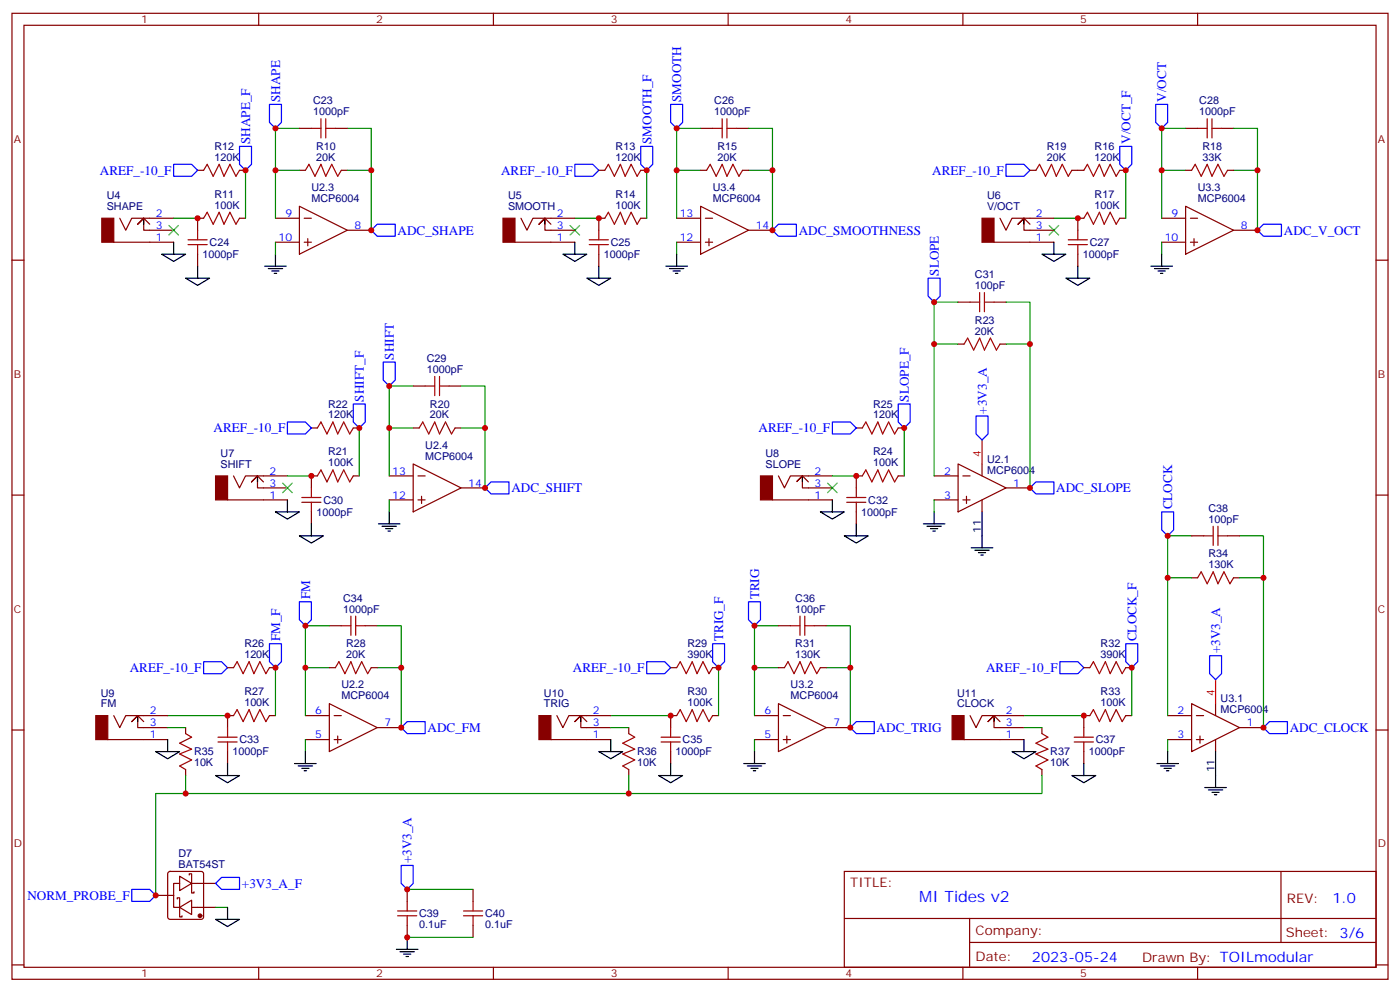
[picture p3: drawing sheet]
<svg xmlns="http://www.w3.org/2000/svg" width="412mm" height="292mm" viewBox="0 0 412 292" stroke-linecap="round" stroke-linejoin="round" font-family="sans-serif">
<g fill="none" stroke="#870000" stroke-width=".35">
<path d="M3.5 3.9h405.4v284.4h-405.4zM7.1 7.4h398.2v277.3h-398.2zM76.2 3.9v3.5M145.3 3.9v3.5M214.5 3.9v3.5M283.6 3.9v3.5M352.8 3.9v3.5M88.2 37.8h3.5M98.8 37.8h3.5M206.4 37.8h3.5M217 37.8h3.5M349.2 37.8h3.6"/>
<path d="M359.8 37.8h3.6M58.2 50.1h1.8M70.6 50.1h1.7M88.2 50.1h1.8M100.5 50.1h1.8M176.4 50.1h1.8M188.7 50.1h1.8M206.4 50.1h1.7M218.7 50.1h1.8M303.4 50.1h1.8M315.7 50.1h3.6M329.8 50.1h1.8"/>
<path d="M349.2 50.1h1.8M361.6 50.1h1.8M3.5 76.6h3.6M33.5 71.3h17.7M35.3 64.2l1.7 3.6 1.8-3.6h12.4M44.1 66l-1.8-1.8-1.7 1.8 1.7-1.8v3.6h8.9M58.2 74.8v3.6M60 64.2h-1.8v3.6M70.6 64.2h1.7M81.1 64.2h7.1M81.1 71.3h7.1M88.2 60.7l14.1 7.1-14.1 7z"/>
<path d="M89.6 64.2h2.1M89.6 71.3h2.1M90.7 70.2v2.2M102.3 67.8h7.1M151.7 71.3h17.6M153.5 64.2l1.7 3.6 1.8-3.6h12.3M162.3 66l-1.8-1.8-1.8 1.8 1.8-1.8v3.6h8.8M176.4 74.8v3.6M178.2 64.2h-1.8v3.6M188.7 64.2h1.8M199.3 64.2h7.1M199.3 71.3h7.1"/>
<path d="M206.4 60.7l14.1 7.1-14.1 7zM207.8 64.2h2.1M207.8 71.3h2.1M208.8 70.2v2.2M220.5 67.8h7M292.8 71.3h17.6M294.6 64.2l1.7 3.6 1.8-3.6h12.3M303.4 66l-1.8-1.8-1.7 1.8 1.7-1.8v3.6h8.8M317.5 74.8v3.6M319.3 64.2h-1.8v3.6M329.8 64.2h1.8M342.2 64.2h7"/>
<path d="M342.2 71.3h7M349.2 60.7l14.2 7.1-14.2 7zM350.7 64.2h2.1M350.7 71.3h2.1M351.7 70.2v2.2M363.4 67.8h7M405.3 76.6h3.6M282.2 88.9h3.6M292.8 88.9h3.5M121.7 113.6h3.5M132.3 113.6h3.5M282.2 101.3h1.8"/>
<path d="M294.6 101.3h1.7M91.7 126h1.8M104.1 126h1.7M121.7 136.6l14.1 7-14.1 7.1zM121.7 126h1.8M134.1 126h1.7M252.2 126h1.8M264.6 126h1.7M282.2 136.6l14.1 7-14.1 7.1zM289.3 136.6v3.5M3.5 145.7h3.6M67 147.1h17.7"/>
<path d="M68.8 140.1l1.8 3.5 1.7-3.5h12.4M77.6 141.9l-1.8-1.8-1.7 1.8 1.7-1.8v3.5h8.9M91.7 150.7v3.5M93.5 140.1h-1.8v3.5M104.1 140.1h1.7M114.7 140.1h7M114.7 147.1h7M123.1 140.1h2.1M123.1 147.1h2.1M124.2 146.1v2.1M135.8 143.6h7.1M227.5 147.1h17.7"/>
<path d="M229.3 140.1l1.8 3.5 1.7-3.5h12.4M238.1 141.9l-1.7-1.8-1.8 1.8 1.8-1.8v3.5h8.8M252.2 150.7v3.5M254 140.1h-1.8v3.5M264.6 140.1h1.7M275.2 140.1h7M275.2 147.1h7M283.6 140.1h2.2M283.6 147.1h2.2M284.7 146.1v2.1M289.3 147.1v3.6M296.3 143.6h7.1"/>
<path d="M351 157.7h3.5M361.6 157.7h3.5M405.3 145.7h3.6M351 170.1h1.8M363.4 170.1h1.7M67 196.5h1.8M79.4 196.5h1.7M97 184.2h3.5M97 196.5h1.8M107.6 184.2h3.5M109.4 196.5h1.7M197.6 196.5h1.7"/>
<path d="M209.9 196.5h1.8M229.3 184.2h3.5M229.3 196.5h1.8M239.9 184.2h3.5M241.7 196.5h1.7M319.3 196.5h1.7M331.6 196.5h1.8M3.5 214.9h3.6M31.7 217.7h17.7M33.5 210.6l1.8 3.6 1.7-3.6h12.4M42.3 212.4l-1.7-1.8-1.8 1.8 1.8-1.8v3.6h8.8M54.7 214.2v1.7"/>
<path d="M68.8 210.6h-1.8v3.6M79.4 210.6h1.7M90 210.6h7M90 217.7h7M97 207.1l14.1 7.1-14.1 7zM98.4 210.6h2.1M98.4 217.7h2.1M99.5 216.6v2.2M111.1 214.2h7.1M162.3 217.7h17.6M164 210.6l1.8 3.6 1.8-3.6h12.3M172.9 212.4l-1.8-1.8-1.8 1.8 1.8-1.8v3.6h8.8"/>
<path d="M185.2 214.2v1.7M199.3 210.6h-1.7v3.6M209.9 210.6h1.8M222.2 210.6h7.1M222.2 217.7h7.1M229.3 207.1l14.1 7.1-14.1 7zM230.7 210.6h2.1M230.7 217.7h2.1M231.8 216.6v2.2M243.4 214.2h7.1M284 217.7h17.6M285.8 210.6l1.7 3.6 1.8-3.6h12.3"/>
<path d="M294.6 212.4l-1.8-1.8-1.8 1.8 1.8-1.8v3.6h8.8M306.9 214.2v1.7M321 210.6h-1.7v3.6M331.6 210.6h1.8M344 210.6h7M344 217.7h7M351 207.1l14.1 7.1-14.1 7zM352.4 210.6h2.1M352.4 217.7h2.1M353.5 216.6v2.2M358.1 207.1v3.5M358.1 217.7v3.5"/>
<path d="M365.1 214.2h7.1M405.3 214.9h3.6M54.7 226.5v1.8M67 221.2v3.6M185.2 226.5v1.8M197.6 221.2v3.6M306.9 226.5v1.8M319.3 221.2v3.6M49.6 256.7l.5-.2h9.2l.5 .2 .2 .5v12.7l-.3 .5-.4 .2h-9.2l-.5-.2-.2-.5v-12.7zM52.9 257.9l3.5 2.1-3.5 2.1zM55.7 257.6v-.4h.7v2.8M248.7 256.5h156.6v28.2h-156.6z"/>
<path d="M377.3 256.5v20.9M45.9 263.6h5.3M51.2 263.6v3.5h1.7M52.2 264.6v-.3h.7v2.8M52.9 267.1l3.5-2.1v4.2zM52.9 267.1v2.8h.7v-.3M52.9 260h-1.7v3.6M56.4 260v2.9h.7v-.4M56.4 260h7.1M56.4 267.1h7.1M119.9 261.8v3.5M119.9 272.4v3.5"/>
<path d="M139.3 261.8v3.5M139.3 272.4v3.5M248.7 270.4h156.5M285.6 277.4h119.6M285.6 270.4v14.1M3.5 284h3.6M76.2 284.7v3.6M145.3 284.7v3.6M214.5 284.7v3.6M283.6 284.7v3.6M352.8 284.7v3.6M405.3 284h3.6"/>
</g>
<path d="M289.3 129.5v7.1M358.1 200.1v7" fill="none" stroke="#f00" stroke-width=".35"/>
<g fill="none" stroke="#000" stroke-width=".35">
<path d="M42.3 64.2v1.8M47.6 74.8h7.1l-3.5 2.1zM51.2 71.3v3.5M58.2 78.4v3.5M78 78.4h6.3M79 79.1h4.3M80.1 79.8h2.1M81.1 74.8v3.6M160.5 64.2v1.8M165.8 74.8h7.1l-3.6 2.1zM169.3 71.3v3.5M176.4 78.4v3.5"/>
<path d="M196.1 78.4h6.4M197.2 79.1h4.2M198.3 79.8h2.1M199.3 74.8v3.6M301.6 64.2v1.8M306.9 74.8h7.1l-3.6 2.1zM310.4 71.3v3.5M317.5 78.4v3.5M339 78.4h6.4M340.1 79.1h4.2M341.1 79.8h2.2M342.2 74.8v3.6"/>
<path d="M54.7 81.9h7l-3.5 2.1zM80.8 80.5h.7M172.9 81.9h7l-3.5 2.1zM199 80.5h.7M314 81.9h7l-3.5 2.1zM341.8 80.5h.7M75.8 140.1v1.8M81.1 150.7h7.1l-3.5 2.1zM84.7 147.1v3.6M88.2 157.7h7l-3.5 2.1zM91.7 154.2v3.5M111.5 154.2h6.3"/>
<path d="M112.5 154.9h4.3M113.6 155.6h2.1M114.3 156.3h.7M114.7 150.7v3.5M236.4 140.1v1.8M241.7 150.7h7l-3.5 2.1zM245.2 147.1v3.6M248.7 157.7h7.1l-3.6 2.1zM252.2 154.2v3.5M272 154.2h6.3M273 154.9h4.3M274.1 155.6h2.1"/>
<path d="M274.8 156.3h.7M275.2 150.7v3.5M289.3 150.7v10.6M286.1 161.3h6.4M287.2 162h4.2M288.2 162.7h2.1M288.9 163.4h.7M40.6 210.6v1.8M49.4 217.7v3.5M171.1 210.6v1.8M179.9 217.7v3.5M292.8 210.6v1.8"/>
<path d="M301.6 217.7v3.5M45.9 221.2h7l-3.5 2.1zM63.5 228.3h7.1l-3.6 2.1zM67 224.8v3.5M86.8 224.8h6.3M87.8 225.5h4.3M88.9 226.2h2.1M89.6 226.9h.7M90 221.2v3.6M176.4 221.2h7l-3.5 2.1zM194 228.3h7.1l-3.5 2.1zM197.6 224.8v3.5"/>
<path d="M219.1 224.8h6.3M220.1 225.5h4.3M221.2 226.2h2.1M221.9 226.9h.7M222.2 221.2v3.6M298.1 221.2h7.1l-3.6 2.1zM315.7 228.3h7.1l-3.5 2.1zM319.3 224.8v3.5M340.8 224.8h6.3M341.8 225.5h4.3M342.9 226.2h2.1M343.6 226.9h.7"/>
<path d="M344 221.2v3.6M354.9 231.8h6.3M356 232.5h4.2M357 233.2h2.1M357.7 233.9h.7M358.1 221.2v10.6M63.5 270.6h7.1l-3.6 2.1zM67 267.1v3.5M116.8 279.4h6.3M119.9 275.9v3.5M117.8 280.1h4.3M118.9 280.8h2.1"/>
<path d="M119.6 281.6h.7"/>
</g>
<g fill="none" stroke="#a10000" stroke-width=".35">
<path d="M91.7 37.8h2.8M94.5 35v5.6M96 35v5.6M96 37.8h2.8M209.9 37.8h2.8M212.7 35v5.6M214.1 37.8h2.9M214.1 35v5.6M352.8 37.8h2.8M355.6 35v5.6M357 37.8h2.8M357 35v5.6"/>
<path d="M60 50.1l1-1.7 1.8 3.5 1.8-3.5 1.4 3.5 1.7-3.5 1.8 3.5 1.1-1.8M90 50.1l1-1.7 1.8 3.5 1.7-3.5 1.5 3.5 1.7-3.5 1.8 3.5 1-1.8M178.2 50.1l1-1.7 1.8 3.5 1.7-3.5 1.4 3.5 1.8-3.5 1.8 3.5 1-1.8M208.1 50.1l1.1-1.7 1.8 3.5 1.7-3.5 1.4 3.5 1.8-3.5 1.8 3.5 1-1.8M305.2 50.1l1-1.7 1.8 3.5 1.7-3.5 1.4 3.5 1.8-3.5 1.8 3.5 1-1.8M319.3 50.1l1-1.7 1.8 3.5 1.7-3.5 1.5 3.5 1.7-3.5 1.8 3.5 1-1.8M351 50.1l1.1-1.7 1.7 3.5 1.8-3.5 1.4 3.5 1.8-3.5 1.7 3.5 1.1-1.8M55.4 70.6h5.6M55.4 72h5.6M58.2 67.8v2.8M58.2 72v2.8M60 64.2l1-1.7 1.8 3.5 1.8-3.5 1.4 3.5 1.7-3.5 1.8 3.5 1.1-1.8"/>
<path d="M173.6 70.6h5.6M173.6 72h5.6M176.4 67.8v2.8M176.4 72v2.8M178.2 64.2l1-1.7 1.8 3.5 1.7-3.5 1.4 3.5 1.8-3.5 1.8 3.5 1-1.8M314.7 70.6h5.6M314.7 72h5.6M317.5 67.8v2.8M317.5 72v2.8M319.3 64.2l1-1.7 1.8 3.5 1.7-3.5 1.5 3.5 1.7-3.5 1.8 3.5 1-1.8M285.8 88.9h2.8M288.6 86.1v5.7"/>
<path d="M290 86.1v5.7M290 88.9h2.8M125.2 113.6h2.9M128.1 110.8v5.7M129.5 110.8v5.7M129.5 113.6h2.8M284 101.3l1-1.8 1.8 3.5 1.8-3.5 1.4 3.5 1.7-3.5 1.8 3.5 1.1-1.7M93.5 126l1-1.8 1.8 3.5 1.8-3.5 1.4 3.5 1.7-3.5 1.8 3.5 1.1-1.7M123.5 126l1-1.8 1.8 3.5 1.8-3.5 1.4 3.5 1.7-3.5 1.8 3.5 1.1-1.7M254 126l1.1-1.8 1.7 3.5 1.8-3.5 1.4 3.5 1.8-3.5 1.7 3.5 1.1-1.7M88.9 146.4h5.6M88.9 147.8h5.6"/>
<path d="M91.7 143.6v2.8M91.7 147.8v2.9M93.5 140.1l1-1.8 1.8 3.6 1.8-3.6 1.4 3.6 1.7-3.6 1.8 3.6 1.1-1.8M249.4 146.4h5.7M249.4 147.8h5.7M252.2 143.6v2.8M252.2 147.8v2.9M254 140.1l1.1-1.8 1.7 3.6 1.8-3.6 1.4 3.6 1.8-3.6 1.7 3.6 1.1-1.8M354.5 157.7h2.9M357.4 154.9v5.6M358.8 154.9v5.6M358.8 157.7h2.8"/>
<path d="M352.8 170.1l1-1.8 1.8 3.5 1.8-3.5 1.4 3.5 1.7-3.5 1.8 3.5 1.1-1.7M68.8 196.5l1-1.7 1.8 3.5 1.8-3.5 1.4 3.5 1.8-3.5 1.7 3.5 1.1-1.8M98.8 196.5l1-1.7 1.8 3.5 1.8-3.5 1.4 3.5 1.7-3.5 1.8 3.5 1.1-1.8M100.5 184.2h2.9M103.4 181.4v5.6M104.8 181.4v5.6M104.8 184.2h2.8M199.3 196.5l1.1-1.7 1.7 3.5 1.8-3.5 1.4 3.5 1.8-3.5 1.7 3.5 1.1-1.8M231.1 196.5l1-1.7 1.8 3.5 1.8-3.5 1.4 3.5 1.7-3.5 1.8 3.5 1.1-1.8M232.8 184.2h2.9M235.7 181.4v5.6M237.1 184.2h2.8"/>
<path d="M237.1 181.4v5.6M321 196.5l1.1-1.7 1.7 3.5 1.8-3.5 1.4 3.5 1.8-3.5 1.8 3.5 1-1.8M54.7 215.9l1.7 1.1-3.5 1.8 3.5 1.7-3.5 1.4 3.5 1.8-3.5 1.8 1.8 1M64.2 217h5.6M64.2 218.4h5.6M67 214.2v2.8M67 218.4v2.8M68.8 210.6l1-1.7 1.8 3.5 1.8-3.5 1.4 3.5 1.8-3.5 1.7 3.5 1.1-1.8M185.2 215.9l1.8 1.1-3.6 1.8 3.6 1.7-3.6 1.4 3.6 1.8-3.6 1.8 1.8 1M194.7 217h5.7M194.7 218.4h5.7M197.6 214.2v2.8"/>
<path d="M197.6 218.4v2.8M199.3 210.6l1.1-1.7 1.7 3.5 1.8-3.5 1.4 3.5 1.8-3.5 1.7 3.5 1.1-1.8M306.9 215.9l1.8 1.1-3.5 1.8 3.5 1.7-3.5 1.4 3.5 1.8-3.5 1.8 1.7 1M316.4 217h5.7M316.4 218.4h5.7M319.3 214.2v2.8M319.3 218.4v2.8M321 210.6l1.1-1.7 1.7 3.5 1.8-3.5 1.4 3.5 1.8-3.5 1.8 3.5 1-1.8M117.1 269.6h5.7M117.1 268.1h5.7M119.9 265.3v2.8M119.9 269.6v2.8"/>
<path d="M136.5 269.6h5.7M136.5 268.1h5.7M139.3 265.3v2.8M139.3 269.6v2.8"/>
</g>
<g fill="none" stroke="#008700" stroke-width=".35">
<path d="M88.2 37.8h-7.1v26.4M102.3 37.8h7.1v30M206.4 37.8h-7.1v26.4M220.5 37.8h7v30M349.2 37.8h-7v26.4M363.4 37.8h7v30M72.3 50.1v14.1M81.1 50.1h7.1M102.3 50.1h7.1M190.5 50.1v14.1M199.3 50.1h7.1M220.5 50.1h7"/>
<path d="M331.6 50.1v14.1M342.2 50.1h7M363.4 50.1h7M51.2 64.2h7M81.1 71.3v3.5M169.3 64.2h7.1M199.3 71.3v3.5M310.4 64.2h7.1M342.2 71.3v3.5M282.2 88.9h-7v51.2M296.3 88.9h7.1v54.7M121.7 113.6h-7v26.5"/>
<path d="M135.8 113.6h7.1v30M275.2 101.3h7M296.3 101.3h7.1M105.8 126v14.1M114.7 126h7M135.8 126h7.1M266.3 126v14.1M84.7 140.1h7M114.7 147.1v3.6M245.2 140.1h7M275.2 147.1v3.6M351 157.7h-7v52.9"/>
<path d="M365.1 157.7h7.1v56.5M344 170.1h7M365.1 170.1h7.1M81.1 196.5v14.1M90 196.5h7M97 184.2h-7v26.4M111.1 184.2h7.1v30M111.1 196.5h7.1M211.7 196.5v14.1M222.2 196.5h7.1M229.3 184.2h-7.1v26.4M243.4 184.2h7.1v30"/>
<path d="M243.4 196.5h7.1M333.4 196.5v14.1M49.4 210.6h17.6M49.4 214.2h5.3M90 217.7v3.5M179.9 210.6h17.7M179.9 214.2h5.3M222.2 217.7v3.5M301.6 210.6h17.7M301.6 214.2h5.3M344 217.7v3.5M54.7 228.3v5.3h252.2v-5.3"/>
<path d="M54.7 233.6h-8.8v30M185.2 228.3v5.3M63.5 267.1h3.5M119.9 261.8h19.4M119.9 275.9h19.4"/>
</g>
<g fill="#870000" stroke="#870000" stroke-width=".35">
<path d="M30 64.2h3.5v7.1h-3.5z"/>
<path d="M148.2 64.2h3.5v7.1h-3.5z"/>
<path d="M289.3 64.2h3.5v7.1h-3.5z"/>
<path d="M63.5 140.1h3.5v7h-3.5z"/>
<path d="M224 140.1h3.5v7h-3.5z"/>
<path d="M28.2 210.6h3.5v7.1h-3.5z"/>
<path d="M158.7 210.6h3.6v7.1h-3.6z"/>
<path d="M280.5 210.6h3.5v7.1h-3.5z"/>
<circle cx="58.9" cy="269.6" r=".53"/>
</g>
<path d="M49.7 66.4l2.9 2.8M52.6 66.4l-2.9 2.8M167.9 66.4l2.8 2.8M170.7 66.4l-2.8 2.8M309 66.4l2.9 2.8M311.9 66.4l-2.9 2.8M83.3 142.2l2.8 2.8M86.1 142.2l-2.8 2.8M243.8 142.2l2.8 2.8M246.6 142.2l-2.8 2.8" fill="none" stroke="#3c3" stroke-width=".35"/>
<g fill="none" stroke="#00f" stroke-width=".35">
<path d="M79.4 30.7h3.5v5.3l-1.8 1.8-1.7-1.8zM197.6 30.7h3.5v5.3l-1.8 1.8-1.7-1.8zM340.4 30.7h3.6v5.3l-1.8 1.8-1.8-1.8zM51.2 48.4h5.2l1.8 1.7-1.8 1.8h-5.2zM70.6 43.1h3.5v5.3l-1.8 1.7-1.7-1.7zM169.3 48.4h5.3l1.8 1.7-1.8 1.8h-5.3zM188.7 43.1h3.6v5.3l-1.8 1.7-1.8-1.7zM296.3 48.4h5.3l1.8 1.7-1.8 1.8h-5.3zM329.8 43.1h3.6v5.3l-1.8 1.7-1.8-1.7zM109.4 67.8l1.7-1.8h5.3v3.5h-5.3zM227.5 67.8l1.8-1.8h5.3v3.5h-5.3zM370.4 67.8l1.8-1.8h5.3v3.5h-5.3z"/>
<path d="M273.4 81.9h3.5v5.3l-1.7 1.7-1.8-1.7zM104.1 118.9h3.5v5.3l-1.8 1.8-1.7-1.8zM112.9 106.6h3.5v5.3l-1.7 1.7-1.8-1.7zM264.6 118.9h3.5v5.3l-1.8 1.8-1.7-1.8zM84.7 124.2h5.3l1.7 1.8-1.7 1.7h-5.3zM245.2 124.2h5.3l1.7 1.8-1.7 1.7h-5.3zM287.5 122.4h3.5v5.3l-1.7 1.8-1.8-1.8zM142.9 143.6l1.7-1.7h5.3v3.5h-5.3zM303.4 143.6l1.8-1.7h5.2v3.5h-5.2zM342.2 150.7h3.5v5.3l-1.7 1.7-1.8-1.7zM88.2 177.1h3.5v5.3l-1.7 1.8-1.8-1.8zM220.5 177.1h3.5v5.3l-1.8 1.8-1.7-1.8z"/>
<path d="M60 194.8h5.3l1.7 1.7-1.7 1.8h-5.3zM79.4 189.5h3.5v5.3l-1.8 1.7-1.7-1.7zM190.5 194.8h5.3l1.8 1.7-1.8 1.8h-5.3zM209.9 189.5h3.5v5.3l-1.7 1.7-1.8-1.7zM312.2 194.8h5.3l1.8 1.7-1.8 1.8h-5.3zM331.6 189.5h3.5v5.3l-1.7 1.7-1.8-1.7zM356.3 193h3.5v5.3l-1.7 1.8-1.8-1.8zM118.2 214.2l1.7-1.8h5.3v3.5h-5.3zM250.5 214.2l1.7-1.8h5.3v3.5h-5.3zM373.9 212.4h5.3v3.5h-5.3l-1.7-1.7zM118.2 254.7h3.5v5.3l-1.8 1.8-1.7-1.8zM38.8 261.8h5.3l1.8 1.8-1.8 1.7h-5.3z"/>
<path d="M63.5 260l1.8-1.7h5.3v3.5h-5.3z"/>
</g>
<g fill="#c00">
<circle cx="109.4" cy="50.1" r=".88"/>
<circle cx="81.1" cy="50.1" r=".88"/>
<circle cx="58.2" cy="64.2" r=".88"/>
<circle cx="109.4" cy="67.8" r=".88"/>
<circle cx="176.4" cy="64.2" r=".88"/>
<circle cx="227.5" cy="50.1" r=".88"/>
<circle cx="317.5" cy="64.2" r=".88"/>
<circle cx="370.4" cy="50.1" r=".88"/>
<circle cx="227.5" cy="67.8" r=".88"/>
<circle cx="370.4" cy="67.8" r=".88"/>
<circle cx="142.9" cy="126" r=".88"/>
<circle cx="114.7" cy="126" r=".88"/>
<circle cx="91.7" cy="140.1" r=".88"/>
<circle cx="252.2" cy="140.1" r=".88"/>
<circle cx="142.9" cy="143.6" r=".88"/>
<circle cx="303.4" cy="143.6" r=".88"/>
<circle cx="67" cy="210.6" r=".88"/>
<circle cx="118.2" cy="196.5" r=".88"/>
<circle cx="197.6" cy="210.6" r=".88"/>
<circle cx="250.5" cy="196.5" r=".88"/>
<circle cx="319.3" cy="210.6" r=".88"/>
<circle cx="118.2" cy="214.2" r=".88"/>
<circle cx="250.5" cy="214.2" r=".88"/>
<circle cx="372.2" cy="214.2" r=".88"/>
<circle cx="185.2" cy="233.6" r=".88"/>
<circle cx="119.9" cy="261.8" r=".88"/>
<circle cx="90" cy="196.5" r=".88"/>
<circle cx="81.1" cy="196.5" r=".88"/>
<circle cx="90" cy="184.2" r=".88"/>
<circle cx="222.3" cy="196.5" r=".88"/>
<circle cx="211.7" cy="196.5" r=".88"/>
<circle cx="222.3" cy="184.2" r=".88"/>
<circle cx="333.4" cy="196.5" r=".88"/>
<circle cx="266.3" cy="126" r=".88"/>
<circle cx="342.2" cy="50.1" r=".88"/>
<circle cx="331.6" cy="50.1" r=".88"/>
<circle cx="342.2" cy="37.8" r=".88"/>
<circle cx="199.3" cy="50.1" r=".88"/>
<circle cx="190.5" cy="50.1" r=".88"/>
<circle cx="199.3" cy="37.8" r=".88"/>
<circle cx="72.3" cy="50.1" r=".88"/>
<circle cx="81.1" cy="37.8" r=".88"/>
<circle cx="105.8" cy="126" r=".88"/>
<circle cx="114.7" cy="113.6" r=".88"/>
<circle cx="344" cy="157.7" r=".88"/>
<circle cx="344" cy="170.1" r=".88"/>
<circle cx="372.2" cy="170.1" r=".88"/>
<circle cx="275.2" cy="88.9" r=".88"/>
<circle cx="275.2" cy="101.3" r=".88"/>
<circle cx="303.4" cy="101.3" r=".88"/>
<circle cx="45.9" cy="263.6" r=".88"/>
<circle cx="54.7" cy="233.6" r=".88"/>
<circle cx="119.9" cy="275.9" r=".88"/>
</g>
<text font-size="4.6" fill="#00f" x="270.8" y="265.5">MI Tides v2</text>
<g font-size="4.2" fill="#00f">
<text x="392.5" y="265.8">1.0</text>
<text x="304" y="283.1">2023-05-24</text>
</g>
<g font-size="3.9" fill="#00f">
<text x="82.5" y="30" transform="rotate(-90 82.5 30)">SHAPE</text>
<text x="200.7" y="30" transform="rotate(-90 200.7 30)">SMOOTH</text>
<text x="343.6" y="30" transform="rotate(-90 343.6 30)">V/OCT</text>
<text x="73.7" y="42.4" transform="rotate(-90 73.7 42.4)">SHAPE_F</text>
<text x="191.9" y="42.4" transform="rotate(-90 191.9 42.4)">SMOOTH_F</text>
<text x="333" y="42.4" transform="rotate(-90 333 42.4)">V/OCT_F</text>
<text x="29.4" y="51.4">AREF_-10_F</text>
<text x="147.6" y="51.4">AREF_-10_F</text>
<text x="274.6" y="51.4">AREF_-10_F</text>
<text x="117.1" y="69">ADC_SHAPE</text>
<text x="235.3" y="69.1">ADC_SMOOTHNESS</text>
<text x="378.2" y="69.1">ADC_V_OCT</text>
<text x="276.5" y="81.2" transform="rotate(-90 276.5 81.2)">SLOPE</text>
<text x="116" y="105.9" transform="rotate(-90 116 105.9)">SHIFT</text>
<text x="107.2" y="118.2" transform="rotate(-90 107.2 118.2)">SHIFT_F</text>
<text x="267.7" y="118.2" transform="rotate(-90 267.7 118.2)">SLOPE_F</text>
<text x="290.7" y="121.7" transform="rotate(-90 290.7 121.7)">+3V3_A</text>
<text x="62.9" y="127.3">AREF_-10_F</text>
<text x="223.4" y="127.3">AREF_-10_F</text>
<text x="150.6" y="144.8">ADC_SHIFT</text>
<text x="311.1" y="144.8">ADC_SLOPE</text>
<text x="345.3" y="150" transform="rotate(-90 345.3 150)">CLOCK</text>
<text x="91.3" y="176.4" transform="rotate(-90 91.3 176.4)">FM</text>
<text x="223.6" y="176.4" transform="rotate(-90 223.6 176.4)">TRIG</text>
<text x="82.5" y="188.8" transform="rotate(-90 82.5 188.8)">FM_F</text>
<text x="213" y="188.8" transform="rotate(-90 213 188.8)">TRIG_F</text>
<text x="334.7" y="188.8" transform="rotate(-90 334.7 188.8)">CLOCK_F</text>
<text x="38.2" y="197.8">AREF_-10_F</text>
<text x="168.8" y="197.8">AREF_-10_F</text>
<text x="290.5" y="197.8">AREF_-10_F</text>
<text x="359.4" y="192.3" transform="rotate(-90 359.4 192.3)">+3V3_A</text>
<text x="125.9" y="215.4">ADC_FM</text>
<text x="258.2" y="215.4">ADC_TRIG</text>
<text x="379.9" y="215.4">ADC_CLOCK</text>
<text x="121.3" y="254.1" transform="rotate(-90 121.3 254.1)">+3V3_A</text>
<text x="71.3" y="261.3">+3V3_A_F</text>
<text x="8.1" y="264.8">NORM_PROBE_F</text>
</g>
<g font-size="3.9" fill="#800">
<text x="250.5" y="261.1">TITLE:</text>
<text x="379.1" y="265.8">REV:</text>
<text x="287.4" y="275.3">Company:</text>
<text x="378.7" y="275.9">Sheet: 3/6</text>
<text x="287.4" y="283">Date:</text>
<text x="336.4" y="283.1">Drawn By: TOILmodular</text>
</g>
<g font-size="3.2" fill="#800">
<text x="41.6" y="6.9">1</text>
<text x="110.8" y="6.9">2</text>
<text x="179.9" y="6.9">3</text>
<text x="249.1" y="6.9">4</text>
<text x="318.2" y="6.9">5</text>
<text x="4.1" y="42">A</text>
<text x="405.9" y="42">A</text>
<text x="4.1" y="111.2">B</text>
<text x="405.9" y="111.2">B</text>
<text x="4.1" y="180.3">C</text>
<text x="405.9" y="180.3">C</text>
<text x="4.1" y="249.4">D</text>
<text x="405.9" y="249.4">D</text>
<text x="41.6" y="287.7">1</text>
<text x="110.8" y="287.7">2</text>
<text x="179.9" y="287.7">3</text>
<text x="249.1" y="287.7">4</text>
<text x="318.2" y="287.7">5</text>
</g>
<g font-size="3.2" fill="#000080">
<text x="92.2" y="33.9">1000pF</text>
<text x="92.2" y="30.7">C23</text>
<text x="210.4" y="33.9">1000pF</text>
<text x="210.4" y="30.7">C26</text>
<text x="353.3" y="33.9">1000pF</text>
<text x="353.3" y="30.7">C28</text>
<text x="63.2" y="47.3">120K</text>
<text x="63.2" y="44.1">R12</text>
<text x="93.1" y="47.3">20K</text>
<text x="93.1" y="44.1">R10</text>
<text x="181.3" y="47.3">120K</text>
<text x="181.3" y="44.1">R13</text>
<text x="211.3" y="47.3">20K</text>
<text x="211.3" y="44.1">R15</text>
<text x="308.3" y="47.3">20K</text>
<text x="308.3" y="44.1">R19</text>
<text x="322.4" y="47.3">120K</text>
<text x="322.4" y="44.1">R16</text>
<text x="354.2" y="47.3">33K</text>
<text x="354.2" y="44.1">R18</text>
<text x="31.5" y="58.7">U4</text>
<text x="63.2" y="58.2">R11</text>
<text x="91.8" y="59.5">MCP6004</text>
<text x="91.8" y="56.2">U2.3</text>
<text x="149.6" y="58.7">U5</text>
<text x="181.3" y="58.2">R14</text>
<text x="210" y="59.5">MCP6004</text>
<text x="210" y="56.2">U3.4</text>
<text x="290.8" y="58.7">U6</text>
<text x="322.4" y="58.2">R17</text>
<text x="352.8" y="59.5">MCP6004</text>
<text x="352.8" y="56.2">U3.3</text>
<text x="31.5" y="61.8">SHAPE</text>
<text x="63.2" y="61.4">100K</text>
<text x="149.6" y="61.8">SMOOTH</text>
<text x="181.3" y="61.4">100K</text>
<text x="290.8" y="61.8">V/OCT</text>
<text x="322.4" y="61.4">100K</text>
<text x="59.7" y="75.9">1000pF</text>
<text x="61.7" y="72.4">C24</text>
<text x="177.9" y="75.9">1000pF</text>
<text x="179.9" y="72.4">C25</text>
<text x="319" y="75.9">1000pF</text>
<text x="321" y="72.4">C27</text>
<text x="287.2" y="81.9">C31</text>
<text x="287.2" y="85.1">100pF</text>
<text x="287.2" y="95.3">R23</text>
<text x="287.2" y="98.5">20K</text>
<text x="125.7" y="106.6">C29</text>
<text x="125.7" y="109.7">1000pF</text>
<text x="96.7" y="120">R22</text>
<text x="126.7" y="120">R20</text>
<text x="257.2" y="120">R25</text>
<text x="96.7" y="123.2">120K</text>
<text x="126.7" y="123.2">20K</text>
<text x="257.2" y="123.2">120K</text>
<text x="65" y="137.7">SHIFT</text>
<text x="65" y="134.5">U7</text>
<text x="96.7" y="137.3">100K</text>
<text x="96.7" y="134.1">R21</text>
<text x="125.3" y="135.3">MCP6004</text>
<text x="125.3" y="132.1">U2.4</text>
<text x="225.5" y="137.7">SLOPE</text>
<text x="225.5" y="134.5">U8</text>
<text x="257.2" y="137.3">100K</text>
<text x="257.2" y="134.1">R24</text>
<text x="290.8" y="136.2">U2.1</text>
<text x="290.8" y="139.4">MCP6004</text>
<text x="95.2" y="148.3">C30</text>
<text x="255.8" y="148.3">C32</text>
<text x="93.2" y="151.8">1000pF</text>
<text x="253.7" y="151.8">1000pF</text>
<text x="356" y="153.8">100pF</text>
<text x="356" y="150.7">C38</text>
<text x="356" y="167.3">130K</text>
<text x="356" y="164">R34</text>
<text x="101" y="177.1">C34</text>
<text x="234.3" y="177.1">C36</text>
<text x="101" y="180.3">1000pF</text>
<text x="234.3" y="180.3">100pF</text>
<text x="72" y="190.5">R26</text>
<text x="102" y="190.5">R28</text>
<text x="202.5" y="190.5">R29</text>
<text x="234.3" y="190.5">R31</text>
<text x="324.2" y="190.5">R32</text>
<text x="72" y="193.7">120K</text>
<text x="102" y="193.7">20K</text>
<text x="202.5" y="193.7">390K</text>
<text x="234.3" y="193.7">130K</text>
<text x="324.2" y="193.7">390K</text>
<text x="100.6" y="202.6">U2.2</text>
<text x="232.9" y="202.6">U3.2</text>
<text x="29.7" y="208.2">FM</text>
<text x="29.7" y="205.1">U9</text>
<text x="72" y="207.8">100K</text>
<text x="72" y="204.6">R27</text>
<text x="100.6" y="205.9">MCP6004</text>
<text x="160.2" y="208.2">TRIG</text>
<text x="160.2" y="205.1">U10</text>
<text x="202.5" y="207.8">100K</text>
<text x="202.5" y="204.6">R30</text>
<text x="232.9" y="205.9">MCP6004</text>
<text x="281.9" y="208.2">CLOCK</text>
<text x="281.9" y="205.1">U11</text>
<text x="324.2" y="207.8">100K</text>
<text x="324.2" y="204.6">R33</text>
<text x="359.6" y="210">MCP6004</text>
<text x="359.6" y="206.8">U3.1</text>
<text x="70.6" y="218.8">C33</text>
<text x="201.1" y="218.8">C35</text>
<text x="322.8" y="218.8">C37</text>
<text x="57.1" y="225.6">10K</text>
<text x="57.1" y="222.4">R35</text>
<text x="68.5" y="222.3">1000pF</text>
<text x="187.7" y="225.6">10K</text>
<text x="187.7" y="222.4">R36</text>
<text x="199" y="222.3">1000pF</text>
<text x="309.4" y="225.6">10K</text>
<text x="309.4" y="222.4">R37</text>
<text x="320.7" y="222.3">1000pF</text>
<text x="52.6" y="255.4">BAT54ST</text>
<text x="52.6" y="252.3">D7</text>
<text x="123.5" y="273.2">0.1uF</text>
<text x="123.5" y="270">C39</text>
<text x="142.9" y="273.2">0.1uF</text>
<text x="142.9" y="270">C40</text>
</g>
<g font-size="3.2" fill="#00f">
<text x="45.9" y="63.9">2</text>
<text x="84.1" y="63.9">9</text>
<text x="164" y="63.9">2</text>
<text x="200.2" y="63.9">13</text>
<text x="305.2" y="63.9">2</text>
<text x="345.1" y="63.9">9</text>
<text x="45.9" y="70.9">1</text>
<text x="45.9" y="67.4">3</text>
<text x="82" y="70.9">10</text>
<text x="104.4" y="67.4">8</text>
<text x="164" y="70.9">1</text>
<text x="164" y="67.4">3</text>
<text x="200.2" y="70.9">12</text>
<text x="222.6" y="67.4">14</text>
<text x="305.2" y="70.9">1</text>
<text x="305.2" y="67.4">3</text>
<text x="343.1" y="70.9">10</text>
<text x="365.5" y="67.4">8</text>
<text x="79.4" y="139.7">2</text>
<text x="79.4" y="143.3">3</text>
<text x="115.6" y="139.7">13</text>
<text x="137.9" y="143.3">14</text>
<text x="239.9" y="139.7">2</text>
<text x="239.9" y="143.3">3</text>
<text x="278.1" y="139.7">2</text>
<text x="298.4" y="143.3">1</text>
<text x="79.4" y="146.8">1</text>
<text x="115.6" y="146.8">12</text>
<text x="239.9" y="146.8">1</text>
<text x="278.1" y="146.8">3</text>
<text x="44.1" y="210.3">2</text>
<text x="44.1" y="213.8">3</text>
<text x="92.9" y="210.3">6</text>
<text x="113.2" y="213.8">7</text>
<text x="174.6" y="210.3">2</text>
<text x="174.6" y="213.8">3</text>
<text x="225.2" y="210.3">6</text>
<text x="245.5" y="213.8">7</text>
<text x="296.3" y="210.3">2</text>
<text x="296.3" y="213.8">3</text>
<text x="346.9" y="210.3">2</text>
<text x="367.2" y="213.8">1</text>
<text x="44.1" y="217.3">1</text>
<text x="92.9" y="217.3">5</text>
<text x="174.6" y="217.3">1</text>
<text x="225.2" y="217.3">5</text>
<text x="296.3" y="217.3">1</text>
<text x="346.9" y="217.3">3</text>
</g>
<g font-size="3.2" fill="#f00">
<text x="288.9" y="134.4" transform="rotate(-90 288.9 134.4)">4</text>
<text x="357.7" y="205" transform="rotate(-90 357.7 205)">4</text>
</g>
<g font-size="3.2">
<text x="288.9" y="156.8" transform="rotate(-90 288.9 156.8)">11</text>
<text x="357.7" y="227.4" transform="rotate(-90 357.7 227.4)">11</text>
</g>
</svg>
